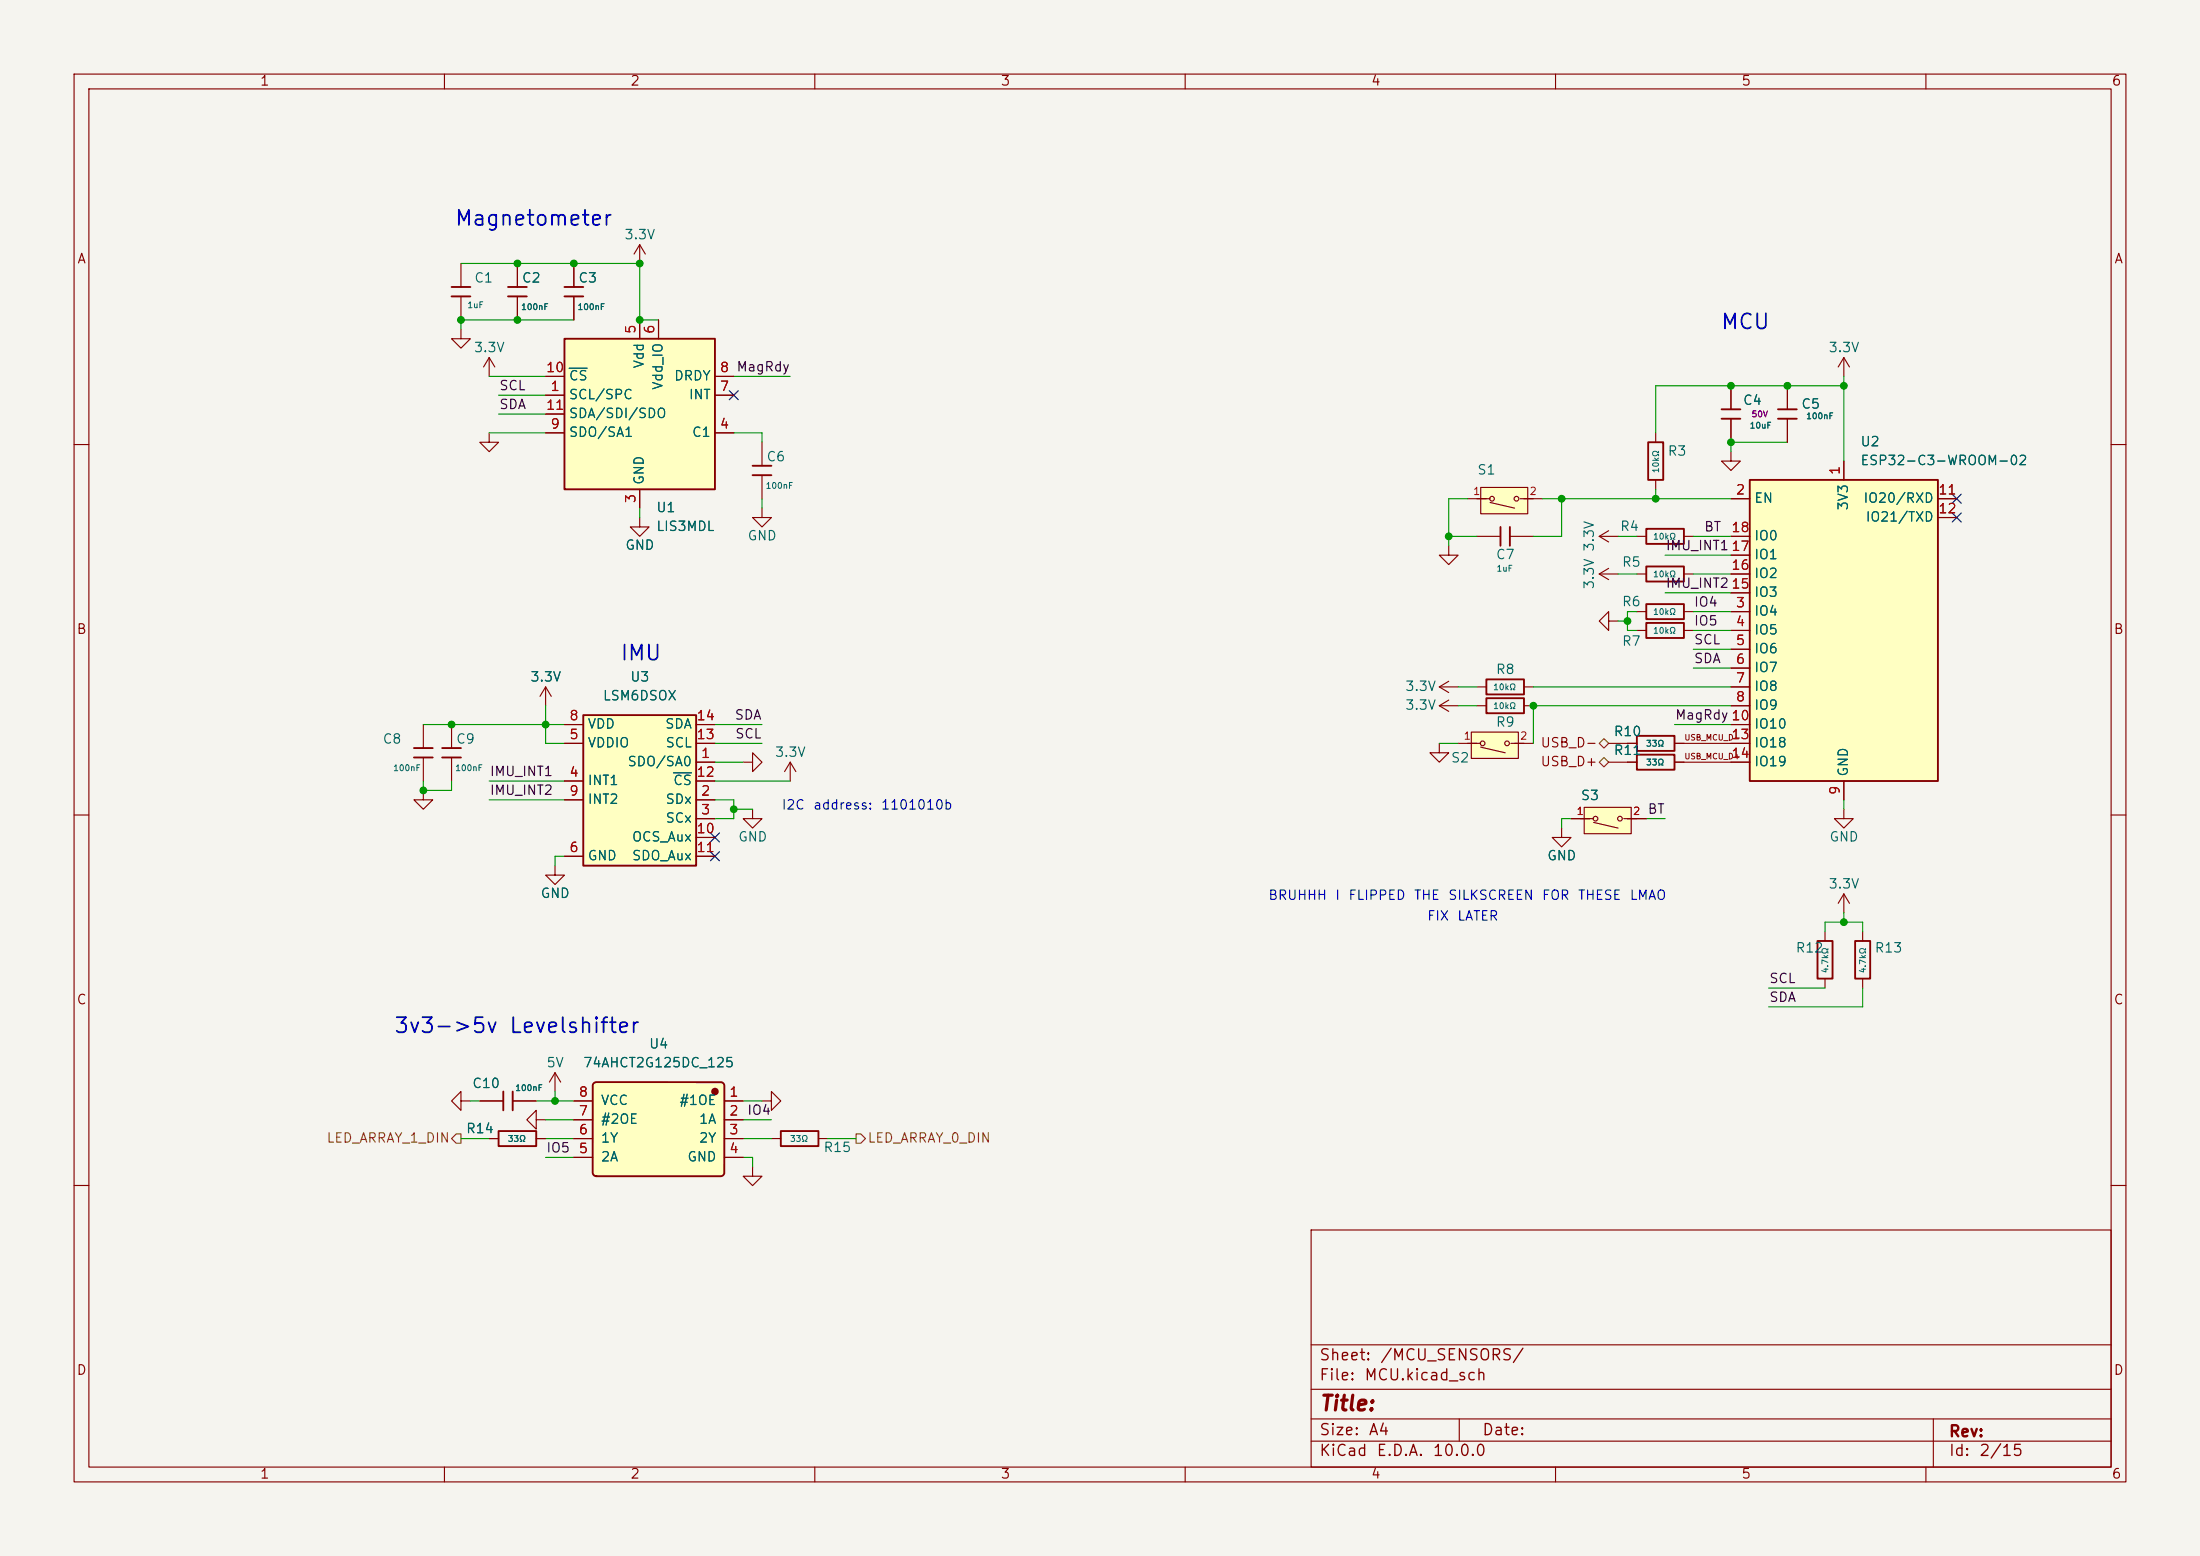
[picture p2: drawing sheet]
<svg xmlns="http://www.w3.org/2000/svg" width="297mm" height="210mm" viewBox="0 0 297 210" stroke-linecap="round" stroke-linejoin="round" font-family="sans-serif">
<path d="M0 0h297v210h-297z" fill="#f5f4ef" stroke="#f5f4ef" stroke-width=".14"/>
<g fill="none" stroke="#840000" stroke-width=".15">
<path d="M10 10h277v190h-277zM12 12h273v186h-273zM60 10v2M110 10v2M160 10v2M210 10v2M260 10v2M62.2 44.5v1.2h1.3l-1.3 1.3-1.2-1.3h1.2M248.9 48.3l-.7 1.2M248.9 48.3l.8 1.2M248.9 48.3v2.5M10 60h2"/>
<path d="M195.6 73.7v1.2h1.2l-1.2 1.3-1.3-1.3h1.3M285 60h2M10 110h2M285 110h2M64.8 148.6h3.1M66 153.7h1.3M69.2 148.6h3.2M72.4 151.1v-1.2l-1.3 1.2 1.3 1.3v-1.3h1.3M72.4 153.7h1.3M74.9 144.8l-.7 1.3M74.9 144.8l.8 1.3M74.9 144.8v2.5"/>
<path d="M10 160h2M177 166h108v32h-108zM285 160h2M60 198v2M110 198v2M160 198v2M177 194.5h108M177 191.5h108M177 187.5h108M177 181.5h108M197 191.5v3M210 198v2"/>
<path d="M260 198v2M261 191.5v6.5"/>
</g>
<path d="M67.3 152.7h5.1v2h-5.1zM67.9 147.3v2.6M69.2 147.3v2.6" fill="none" stroke="#840000" stroke-width=".25"/>
<path d="M80.2 146.2l.3-.1h16.9l.3 .2 .1 .3v11.7l-.2 .4-.3 .1h-16.8a.51 .51 0 0 1-.5-.6v-11.7z" fill="#ffffc2"/>
<circle cx="96.5" cy="147.3" r=".38" fill="#840000" stroke="#840000" stroke-width=".25"/>
<path d="M80.2 146.2l.3-.1h16.9l.3 .2 .1 .3v11.7l-.2 .4-.3 .1h-16.8a.51 .51 0 0 1-.5-.6v-11.7z" fill="none" stroke="#840000" stroke-width=".25"/>
<path d="M77.5 148.6h2.5M77.5 151.1h2.5M77.5 153.7h2.5M77.5 156.2h2.5M97.8 148.6h2.5M97.8 151.1h2.5M97.8 153.7h2.5M97.8 156.2h2.5" fill="none" stroke="#840000" stroke-width=".15"/>
<path d="M78.7 96.5h15.3v20.3h-15.3z" fill="#ffffc2"/>
<path d="M232.4 55.2h2.5M232.4 56.5h2.5M78.7 96.5h15.3v20.3h-15.3zM55.9 101h2.5M55.9 102.2h2.5M59.7 101h2.5M59.7 102.2h2.5" fill="none" stroke="#840000" stroke-width=".25"/>
<g fill="none" stroke="#840000" stroke-width=".15">
<path d="M86.4 33l-.8 1.3M86.4 33l.7 1.3M86.4 33v2.6M233.7 52.1v3.1M233.7 56.5v3.2M57.1 97.8v3.2M61 97.8v3.2M76.2 97.8h2.5M94 97.8h2.5M217.2 83.8v-1.2l-1.3 1.2 1.3 1.3v-1.3h1.2M57.1 102.2v3.2M61 102.2v3.2"/>
<path d="M76.2 115.6h2.5M76.2 105.4h2.5M76.2 100.3h2.5M76.2 108h2.5M94 113h2.5M94 115.6h2.5M94 105.4h2.5M94 100.3h2.5M94 102.9h2.5M94 108h2.5M94 110.5h2.5M101.6 109.2v1.3h1.3l-1.3 1.3-1.3-1.3h1.3"/>
<path d="M102.9 148.6h1.2v-1.3l1.3 1.3-1.3 1.3v-1.3"/>
</g>
<path d="M90.9 104.3h2.4" fill="none" stroke="#006464" stroke-width=".15"/>
<g fill="#ffffc2" stroke="#ffffc2" stroke-width=".14">
<circle cx="201.4" cy="67.3" r=".32"/>
<circle cx="204.7" cy="67.3" r=".32"/>
</g>
<path d="M199.9 65.8h6.3v3.5h-6.3z" fill="#ffffc2"/>
<g fill="none" stroke="#840000" stroke-width=".15">
<path d="M198.1 67.3h3.1M199.4 72.4h3.2M199.9 65.8h6.3v3.5h-6.3zM201.2 67.8l3.3 .8M203.8 72.4h3.2M205.2 67.3h3.1M215.9 72.4h2.5M215.9 77.5l1.3 .7M215.9 77.5h2.5M215.9 72.4l1.3 .8M217.2 76.7l-1.3 .8M217.2 71.6l-1.3 .8"/>
<path d="M106.7 102.9l-.8 1.2M106.7 102.9l.7 1.2M106.7 102.9v2.5M210.8 111.8v1.2h1.3l-1.3 1.3-1.3-1.3h1.3M219.7 102.9h1.3M219.7 100.3h1.3M226.1 102.9h1.2M226.1 100.3h1.2M248.9 109.2v1.3h1.3l-1.3 1.3-1.3-1.3h1.3M246.4 125.7v1.3M246.4 132.1v1.3M248.9 120.7l-.7 1.2"/>
<path d="M248.9 120.7l.8 1.2M248.9 120.7v2.5M251.5 125.7v1.3M251.5 132.1v1.3M104.1 153.7h1.3M110.5 153.7h1.3"/>
<circle cx="201.4" cy="67.3" r=".32"/>
<circle cx="204.7" cy="67.3" r=".32"/>
</g>
<path d="M202.6 71.1v2.6M203.8 71.1v2.6M221 99.3h5.1v2h-5.1zM221 101.9h5.1v2h-5.1zM245.4 127h2v5.1h-2zM250.4 127h2.1v5.1h-2.1zM105.4 152.7h5.1v2h-5.1z" fill="none" stroke="#840000" stroke-width=".25"/>
<g fill="#ffffc2" stroke="#ffffc2" stroke-width=".14">
<circle cx="215.4" cy="110.5" r=".32"/>
<circle cx="218.7" cy="110.5" r=".32"/>
</g>
<path d="M213.9 109h6.3v3.5h-6.3z" fill="#ffffc2"/>
<g fill="none" stroke="#840000" stroke-width=".15">
<path d="M241.3 52.1v3.1M241.3 56.5v3.2M194.3 92.7h2.5M194.3 92.7l1.3 .8M195.6 91.9l-1.3 .8M199.4 95.3h1.3M199.4 92.7h1.3M205.7 95.3h1.3M205.7 92.7h1.3M100.3 102.9h1.3v-1.3l1.3 1.3-1.3 1.2v-1.2M194.3 100.3v1.3h1.3l-1.3 1.3-1.3-1.3h1.3M212.1 110.5h3"/>
<path d="M213.9 109h6.3v3.5h-6.3zM215.1 111l3.3 .8M219.2 110.5h3M101.6 157.5v1.3h1.3l-1.3 1.2-1.3-1.2h1.3"/>
<circle cx="215.4" cy="110.5" r=".32"/>
<circle cx="218.7" cy="110.5" r=".32"/>
</g>
<path d="M240 55.2h2.6M240 56.5h2.6M200.7 94.2h5v2.1h-5zM200.7 91.7h5v2h-5z" fill="none" stroke="#840000" stroke-width=".25"/>
<g fill="#ffffc2" stroke="#ffffc2" stroke-width=".14">
<circle cx="200.2" cy="100.3" r=".32"/>
<circle cx="203.5" cy="100.3" r=".32"/>
</g>
<path d="M198.6 98.8h6.4v3.6h-6.4z" fill="#ffffc2"/>
<g fill="none" stroke="#840000" stroke-width=".15">
<path d="M62.2 35.6v3.1M69.8 35.6v3.1M77.5 35.6v3.1M62.2 40v3.2M66 58.4v1.3h1.3l-1.3 1.3-1.2-1.3h1.2M66 48.3l-.7 1.2M66 48.3l.8 1.2M66 48.3v2.5M69.8 40v3.2M77.5 40v3.2M102.9 59.7v3.2M102.9 64.1v3.2"/>
<path d="M194.3 95.3l1.3 .7M194.3 95.3h2.5M195.6 94.5l-1.3 .8M198.6 98.8h6.4v3.6h-6.4zM221 85.1h1.2M227.3 85.1h1.3M57.1 106.7v1.3h1.3l-1.3 1.2-1.2-1.2h1.2M196.8 100.3h3.1M199.9 100.8l3.3 .8M204 100.3h3M62.2 148.6v-1.3l-1.2 1.3 1.2 1.3v-1.3h1.3"/>
<circle cx="200.2" cy="100.3" r=".32"/>
<circle cx="203.5" cy="100.3" r=".32"/>
</g>
<path d="M61 38.7h2.5M68.6 38.7h2.5M76.2 38.7h2.5M61 40h2.5M68.6 40h2.5M76.2 40h2.5M101.6 62.9h2.5M101.6 64.1h2.5M222.2 84.1h5.1v2h-5.1z" fill="none" stroke="#840000" stroke-width=".25"/>
<path d="M76.2 45.7h20.3v20.3h-20.3z" fill="#ffffc2"/>
<path d="M76.2 45.7h20.3v20.3h-20.3zM222.5 59.7h2v5.1h-2zM222.2 71.4h5.1v2h-5.1zM222.2 76.5h5.1v2h-5.1zM222.2 81.5h5.1v2.1h-5.1z" fill="none" stroke="#840000" stroke-width=".25"/>
<g fill="none" stroke="#840000" stroke-width=".15">
<path d="M73.7 53.3h2.5M73.7 58.4h2.5M73.7 50.8h2.5M73.7 55.9h2.5M86.4 43.2v2.5M88.9 43.2v2.5M96.5 53.3h2.6M96.5 58.4h2.6M96.5 50.8h2.6M223.5 58.4v1.3M86.4 69.9v1.2h1.2l-1.2 1.3-1.3-1.3h1.3M86.4 66v2.6"/>
<path d="M102.9 68.6v1.3h1.2l-1.2 1.2-1.3-1.2h1.3M221 72.4h1.2M221 77.5h1.2M223.5 64.8v1.2M227.3 72.4h1.3M227.3 77.5h1.3M233.7 61v1.2h1.2l-1.2 1.3-1.3-1.3h1.3M73.7 92.7l-.8 1.3M73.7 92.7l.7 1.3M73.7 92.7v2.6M221 82.6h1.2M227.3 82.6h1.3"/>
<path d="M74.9 116.8v1.3h1.3l-1.3 1.3-1.2-1.3h1.2"/>
</g>
<path d="M76.8 49.7h2.5" fill="none" stroke="#006464" stroke-width=".15"/>
<path d="M236.2 64.8h25.4v40.6h-25.4z" fill="#ffffc2"/>
<path d="M236.2 64.8h25.4v40.6h-25.4z" fill="none" stroke="#840000" stroke-width=".25"/>
<g fill="none" stroke="#840000" stroke-width=".15">
<path d="M69.8 35.6v3.1M77.5 35.6v3.1M69.8 40v3.2M73.7 53.3h2.5M73.7 58.4h2.5M73.7 50.8h2.5M73.7 55.9h2.5M77.5 40v3.2M86.4 43.2v2.5M88.9 43.2v2.5M96.5 53.3h2.6M96.5 58.4h2.6"/>
<path d="M96.5 50.8h2.6M233.7 52.1v3.1M233.7 56.5v3.2M241.3 52.1v3.1M241.3 56.5v3.2M86.4 66v2.6M233.7 67.3h2.5M233.7 77.5h2.5M233.7 74.9h2.5M233.7 72.4h2.5M248.9 62.2v2.6M261.6 67.3h2.6"/>
<path d="M261.6 69.9h2.6M76.2 97.8h2.5M94 97.8h2.5M233.7 82.6h2.5M233.7 85.1h2.5M233.7 87.6h2.5M233.7 90.2h2.5M233.7 92.7h2.5M233.7 95.3h2.5M233.7 97.8h2.5M233.7 80h2.5M76.2 100.3h2.5"/>
<path d="M76.2 115.6h2.5M76.2 105.4h2.5M76.2 108h2.5M94 100.3h2.5M94 102.9h2.5M94 110.5h2.5M94 113h2.5M94 115.6h2.5M94 105.4h2.5M94 108h2.5M212.1 110.5h2.5M217.2 100.3h3.8"/>
<path d="M217.2 102.9h3.8M219.7 110.5h2.5M226.1 100.3h10.1M226.1 102.9h10.1M248.9 105.4v2.6M64.8 148.6h3.1M66 153.7h1.3M69.2 148.6h3.2M72.4 153.7h1.3M77.5 148.6h2.5M77.5 151.1h2.5M77.5 153.7h2.5"/>
<path d="M77.5 156.2h2.5M97.8 148.6h2.5M97.8 151.1h2.5M97.8 153.7h2.5M97.8 156.2h2.5"/>
</g>
<path d="M215.9 102.9l.6-.7 .7 .7-.7 .6zM215.9 100.3l.6-.6 .7 .6-.7 .7zM61.6 153h.6v1.3h-.6l-.6-.6zM115.6 153h.6l.6 .7-.6 .6h-.6z" fill="none" stroke="#725600" stroke-width=".15"/>
<g fill="none" stroke="#009600" stroke-width=".15">
<path d="M62.2 35.6h24.2v7.6h2.5M66 58.4h7.7M66 50.8h7.7M67.3 53.3h6.4M67.3 55.9h6.4M77.5 43.2h-15.3v1.3M99.1 58.4h3.8v1.3M99.1 50.8h7.6M241.3 59.7h-7.6v1.3M248.9 52.1h-25.4v6.3M248.9 50.8v11.4M86.4 68.6v1.3"/>
<path d="M102.9 67.3v1.3M195.6 72.4h3.8M198.1 67.3h-2.5v6.4M208.3 67.3h25.4M210.8 67.3v5.1h-3.8M218.4 77.5h2.6M218.4 72.4h2.6M223.5 66v1.3M224.8 74.9h8.9M228.6 77.5h5.1M228.6 72.4h5.1M57.1 97.8h19.1"/>
<path d="M73.7 95.3v5h2.5M96.5 97.8h6.4M196.8 95.3h2.6M196.8 92.7h2.6M207 92.7h26.7M218.4 83.8h1.3M221 82.6h-1.3v2.5h1.3M224.8 80h8.9M226.1 97.8h7.6M228.6 82.6h5.1M228.6 85.1h5.1M228.6 90.2h5.1"/>
<path d="M228.6 87.6h5.1M233.7 95.3h-26.7v5M57.1 105.4v1.3h3.9v-1.3M66 105.4h10.2M66 108h10.2M76.2 115.6h-1.3v1.2M96.5 100.3h6.4M96.5 105.4h10.2M96.5 108h2.6v2.5h-2.6M96.5 102.9h3.8M99.1 109.2h2.5M194.3 100.3h2.5"/>
<path d="M212.1 110.5h-1.3v1.3M222.2 110.5h2.6M248.9 108v1.2M238.8 133.4h7.6M246.4 125.7v-1.2h5.1v1.2M248.9 123.2v1.3M251.5 133.4v2.5h-12.7M62.2 153.7h3.8M63.5 148.6h1.3M72.4 148.6h5.1M73.7 153.7h3.8M73.7 156.2h3.8"/>
<path d="M73.7 151.1h3.8M74.9 147.3v1.3M100.3 153.7h3.8M100.3 156.2h1.3v1.3M100.3 148.6h2.6M100.3 151.1h3.8M111.8 153.7h3.8"/>
</g>
<path d="M98.5 52.7l1.2 1.2M99.7 52.7l-1.2 1.2M263.6 69.2l1.2 1.3M263.6 66.7l1.2 1.2M264.8 69.2l-1.2 1.3M264.8 66.7l-1.2 1.2M95.9 115l1.2 1.2M95.9 112.4l1.2 1.2M97.1 115l-1.2 1.2M97.1 112.4l-1.2 1.2" fill="none" stroke="#000084" stroke-width=".15"/>
<path d="M76.8 49.7h2.5M90.9 104.3h2.4" fill="none" stroke="#006464" stroke-width=".15"/>
<g fill="#009600" stroke="#009600" stroke-width=".14">
<circle cx="195.6" cy="72.4" r=".46"/>
<circle cx="219.7" cy="83.8" r=".46"/>
<circle cx="210.8" cy="67.3" r=".46"/>
<circle cx="223.5" cy="67.3" r=".46"/>
<circle cx="207" cy="95.3" r=".46"/>
<circle cx="69.8" cy="35.6" r=".46"/>
<circle cx="86.4" cy="43.2" r=".46"/>
<circle cx="86.4" cy="35.6" r=".46"/>
<circle cx="62.2" cy="43.2" r=".46"/>
<circle cx="69.8" cy="43.2" r=".46"/>
<circle cx="77.5" cy="35.6" r=".46"/>
<circle cx="57.1" cy="106.7" r=".46"/>
<circle cx="73.7" cy="97.8" r=".46"/>
<circle cx="99.1" cy="109.2" r=".46"/>
<circle cx="61" cy="97.8" r=".46"/>
<circle cx="233.7" cy="52.1" r=".46"/>
<circle cx="241.3" cy="52.1" r=".46"/>
<circle cx="248.9" cy="52.1" r=".46"/>
<circle cx="233.7" cy="59.7" r=".46"/>
<circle cx="248.9" cy="124.5" r=".46"/>
<circle cx="74.9" cy="148.6" r=".46"/>
</g>
<g font-size="2" fill="#0000c2">
<text x="61.3" y="31">Magnetometer</text>
<text x="232.2" y="44.9">MCU</text>
<text x="83.6" y="89.6">IMU</text>
<text x="53.1" y="139.9">3v3-&gt;5v</text>
<text x="68.6" y="139.9">Levelshifter</text>
</g>
<text font-size="2" fill="#840000" x="178" y="190.9">Title:</text>
<g font-size="1.5" fill="#840000">
<text x="178" y="184">Sheet:</text>
<text x="186.2" y="184">/MCU_SENSORS/</text>
<text x="178" y="186.7">File:</text>
<text x="184.1" y="186.7">MCU.kicad_sch</text>
<text x="178" y="196.9">KiCad</text>
<text x="178" y="194.1">Size:</text>
<text x="184.7" y="194.1">A4</text>
<text x="185.7" y="196.9">E.D.A.</text>
<text x="193.3" y="196.9">10.0.0</text>
<text x="200" y="194.1">Date:</text>
<text x="263" y="194.3">Rev:</text>
<text x="263" y="196.9">Id:</text>
<text x="267.1" y="196.9">2/15</text>
</g>
<g font-size="1.3" fill="#840000">
<text x="35" y="11.9">1</text>
<text x="85" y="11.9">2</text>
<text x="135" y="11.9">3</text>
<text x="185" y="11.9">4</text>
<text x="235" y="11.9">5</text>
<text x="285" y="11.9">6</text>
<text x="10.3" y="35.9">A</text>
<text x="285.3" y="35.9">A</text>
<text x="10.3" y="85.9">B</text>
<text x="285.3" y="85.9">B</text>
<text x="207.9" y="101.2">USB_D-</text>
<text x="207.9" y="103.7">USB_D+</text>
<text x="10.3" y="135.9">C</text>
<text x="285.3" y="135.9">C</text>
<text x="10.3" y="185.9">D</text>
<text x="285.3" y="185.9">D</text>
<text x="35" y="199.9">1</text>
<text x="85" y="199.9">2</text>
<text x="135" y="199.9">3</text>
<text x="185" y="199.9">4</text>
<text x="235" y="199.9">5</text>
<text x="285" y="199.9">6</text>
</g>
<g font-size="1.3" fill="#006464">
<text x="84.2" y="32.6">3.3V</text>
<text x="63.9" y="38.5">C1</text>
<text x="70.4" y="38.5">C2</text>
<text x="78" y="38.5">C3</text>
<text x="63.9" y="47.9">3.3V</text>
<text x="246.8" y="47.9">3.3V</text>
<text x="76.7" y="51.7">CS</text>
<text x="87.2" y="49.8" transform="rotate(-90 87.2 49.8)">Vdd</text>
<text x="89.8" y="52.7" transform="rotate(-90 89.8 52.7)">Vdd_IO</text>
<text x="90.9" y="51.7">DRDY</text>
<text x="76.7" y="54.2">SCL/SPC</text>
<text x="76.7" y="59.3">SDO/SA1</text>
<text x="76.7" y="56.7">SDA/SDI/SDO</text>
<text x="92.9" y="54.2">INT</text>
<text x="93.3" y="59.3">C1</text>
<text x="235.2" y="55">C4</text>
<text x="243.1" y="55.5">C5</text>
<text x="87.2" y="65.5" transform="rotate(-90 87.2 65.5)">GND</text>
<text x="103.4" y="62.6">C6</text>
<text x="199.3" y="64.4">S1</text>
<text x="225.1" y="61.8">R3</text>
<text x="251.1" y="60.6">U2</text>
<text x="251.1" y="63.1">ESP32-C3-WROOM-02</text>
<text x="88.5" y="69.4">U1</text>
<text x="88.5" y="72">LIS3MDL</text>
<text x="218.6" y="72">R4</text>
<text x="236.7" y="68.2">EN</text>
<text x="249.8" y="69" transform="rotate(-90 249.8 69)">3V3</text>
<text x="251.5" y="68.2">IO20/RXD</text>
<text x="251.8" y="70.7">IO21/TXD</text>
<text x="84.3" y="74.5">GND</text>
<text x="100.8" y="73.3">GND</text>
<text x="201.9" y="75.8">C7</text>
<text x="215.5" y="74.5" transform="rotate(-90 215.5 74.5)">3.3V</text>
<text x="218.9" y="76.8">R5</text>
<text x="236.7" y="75.8">IO1</text>
<text x="236.7" y="73.3">IO0</text>
<text x="215.5" y="79.6" transform="rotate(-90 215.5 79.6)">3.3V</text>
<text x="218.9" y="82.1">R6</text>
<text x="236.7" y="83.4">IO4</text>
<text x="236.7" y="80.9">IO3</text>
<text x="236.7" y="78.3">IO2</text>
<text x="218.9" y="87.5">R7</text>
<text x="236.7" y="86">IO5</text>
<text x="236.7" y="88.5">IO6</text>
<text x="71.5" y="92.3">3.3V</text>
<text x="81.3" y="94.8">LSM6DSOX</text>
<text x="85" y="92.3">U3</text>
<text x="189.6" y="93.6">3.3V</text>
<text x="201.9" y="91.3">R8</text>
<text x="236.7" y="91">IO7</text>
<text x="236.7" y="93.6">IO8</text>
<text x="51.6" y="100.7">C8</text>
<text x="61.5" y="100.7">C9</text>
<text x="79.2" y="101.2">VDDIO</text>
<text x="79.2" y="98.7">VDD</text>
<text x="89.7" y="98.7">SDA</text>
<text x="89.8" y="101.2">SCL</text>
<text x="189.6" y="96.1">3.3V</text>
<text x="201.9" y="98.4">R9</text>
<text x="217.8" y="99.7">R10</text>
<text x="236.7" y="96.1">IO9</text>
<text x="236.7" y="98.7">IO10</text>
<text x="236.7" y="101.2">IO18</text>
<text x="79.2" y="106.3">INT1</text>
<text x="84.6" y="103.7">SDO/SA0</text>
<text x="90.8" y="106.3">CS</text>
<text x="104.5" y="102.5">3.3V</text>
<text x="195.8" y="103.2">S2</text>
<text x="217.8" y="102.2">R11</text>
<text x="236.7" y="103.7">IO19</text>
<text x="249.8" y="104.9" transform="rotate(-90 249.8 104.9)">GND</text>
<text x="79.2" y="108.8">INT2</text>
<text x="85.2" y="113.9">OCS_Aux</text>
<text x="89.8" y="108.8">SDx</text>
<text x="89.8" y="111.4">SCx</text>
<text x="99.6" y="113.9">GND</text>
<text x="213.3" y="108.3">S3</text>
<text x="246.9" y="113.9">GND</text>
<text x="79.2" y="116.4">GND</text>
<text x="85.2" y="116.4">SDO_Aux</text>
<text x="208.8" y="116.4">GND</text>
<text x="72.9" y="121.5">GND</text>
<text x="246.8" y="120.2">3.3V</text>
<text x="242.3" y="128.9">R12</text>
<text x="253" y="128.9">R13</text>
<text x="87.5" y="141.8">U4</text>
<text x="63.7" y="147.2">C10</text>
<text x="73.7" y="144.4">5V</text>
<text x="78.6" y="144.4">74AHCT2G125DC_125</text>
<text x="81" y="149.5">VCC</text>
<text x="91.6" y="149.5">#1OE</text>
<text x="62.8" y="153.3">R14</text>
<text x="81" y="154.5">1Y</text>
<text x="81" y="152">#2OE</text>
<text x="94.3" y="152">1A</text>
<text x="94.3" y="154.5">2Y</text>
<text x="111.1" y="155.8">R15</text>
<text x="81" y="157.1">2A</text>
<text x="92.7" y="157.1">GND</text>
</g>
<g font-size="1.3" fill="#a90000">
<text x="86.1" y="45.2" transform="rotate(-90 86.1 45.2)">5</text>
<text x="88.6" y="45.2" transform="rotate(-90 88.6 45.2)">6</text>
<text x="73.6" y="50.5">10</text>
<text x="74.2" y="53.1">1</text>
<text x="97.1" y="53.1">7</text>
<text x="97.1" y="50.5">8</text>
<text x="73.6" y="55.6">11</text>
<text x="74.2" y="58.2">9</text>
<text x="97.1" y="58.2">4</text>
<text x="248.7" y="64.2" transform="rotate(-90 248.7 64.2)">1</text>
<text x="86.1" y="68" transform="rotate(-90 86.1 68)">3</text>
<text x="234.2" y="67.1">2</text>
<text x="261.6" y="67.1">11</text>
<text x="261.6" y="69.6">12</text>
<text x="233.6" y="77.2">16</text>
<text x="233.6" y="74.7">17</text>
<text x="233.6" y="72.1">18</text>
<text x="233.6" y="79.8">15</text>
<text x="234.2" y="82.3">3</text>
<text x="234.2" y="84.8">4</text>
<text x="234.2" y="87.4">5</text>
<text x="234.2" y="89.9">6</text>
<text x="234.2" y="92.5">7</text>
<text x="234.2" y="95">8</text>
<text x="76.8" y="100.1">5</text>
<text x="76.8" y="97.5">8</text>
<text x="93.9" y="100.1">13</text>
<text x="93.9" y="97.5">14</text>
<text x="233.6" y="100.1">13</text>
<text x="233.6" y="97.5">10</text>
<text x="76.8" y="105.2">4</text>
<text x="76.8" y="107.7">9</text>
<text x="93.9" y="105.2">12</text>
<text x="94.5" y="102.6">1</text>
<text x="94.5" y="107.7">2</text>
<text x="233.6" y="102.6">14</text>
<text x="248.7" y="107.4" transform="rotate(-90 248.7 107.4)">9</text>
<text x="93.9" y="112.8">10</text>
<text x="94.5" y="110.2">3</text>
<text x="76.8" y="115.3">6</text>
<text x="93.9" y="115.3">11</text>
<text x="78" y="148.3">8</text>
<text x="98.4" y="148.3">1</text>
<text x="78" y="156">5</text>
<text x="78" y="153.4">6</text>
<text x="78" y="150.9">7</text>
<text x="98.4" y="150.9">2</text>
<text x="98.4" y="153.4">3</text>
<text x="98.4" y="156">4</text>
</g>
<g font-size="1.3" fill="#0f0f0f">
<text x="67.3" y="53">SCL</text>
<text x="99.3" y="50.5">MagRdy</text>
<text x="67.3" y="55.5">SDA</text>
<text x="224.8" y="74.6">IMU_INT1</text>
<text x="230" y="72">BT</text>
<text x="224.8" y="79.7">IMU_INT2</text>
<text x="228.6" y="82.2">IO4</text>
<text x="228.6" y="84.7">IO5</text>
<text x="228.6" y="89.8">SDA</text>
<text x="228.6" y="87.3">SCL</text>
<text x="99.1" y="97.4">SDA</text>
<text x="99.2" y="100">SCL</text>
<text x="226.1" y="97.4">MagRdy 10</text>
<text x="66" y="107.6">IMU_INT2</text>
<text x="66" y="105.1">IMU_INT1</text>
<text x="222.3" y="110.1">BT</text>
<text x="238.8" y="133">SCL</text>
<text x="238.8" y="135.5">SDA</text>
<text x="73.7" y="155.9">IO5</text>
<text x="100.8" y="150.8">IO4</text>
</g>
<g font-size="1.3" fill="#0000c2">
<text x="105.4" y="109.6">I2C</text>
<text x="109.7" y="109.6">address:</text>
<text x="118.8" y="109.6">1101010b</text>
<text x="171.1" y="121.8">BRUHHH</text>
<text x="180.2" y="121.8">I</text>
<text x="181.9" y="121.8">FLIPPED</text>
<text x="190.8" y="121.8">THE</text>
<text x="192.6" y="124.6">FIX</text>
<text x="195.4" y="121.8">SILKSCREEN</text>
<text x="196.6" y="124.6">LATER</text>
<text x="208.1" y="121.8">FOR</text>
<text x="212.9" y="121.8">THESE</text>
<text x="219.9" y="121.8">LMAO</text>
</g>
<g font-size="1.3" fill="#725600">
<text x="44" y="154.5">LED_ARRAY_1_DIN</text>
<text x="117" y="154.5">LED_ARRAY_0_DIN</text>
</g>
<g font-size="1" fill="#a90000">
<text x="198.8" y="67.1">1</text>
<text x="206.4" y="67.1">2</text>
<text x="197.5" y="100.1">1</text>
<text x="205.1" y="100.1">2</text>
<text x="212.8" y="110.2">1</text>
<text x="220.4" y="110.2">2</text>
</g>
<g font-size=".8" fill="#006464">
<text x="63" y="41.8">1uF</text>
<text x="70.3" y="42">100nF</text>
<text x="77.9" y="42">100nF</text>
<text x="236.1" y="58">10uF</text>
<text x="243.8" y="56.8">100nF</text>
<text x="224.1" y="63.9" transform="rotate(-90 224.1 63.9)">10kΩ</text>
<text x="103.3" y="66.2">100nF</text>
<text x="202" y="77.3">1uF</text>
<text x="223.1" y="73">10kΩ</text>
<text x="223.1" y="83.2">10kΩ</text>
<text x="223.1" y="78.1">10kΩ</text>
<text x="223.1" y="85.7">10kΩ</text>
<text x="201.5" y="95.9">10kΩ</text>
<text x="201.5" y="93.3">10kΩ</text>
<text x="222.2" y="101">33Ω</text>
<text x="53" y="104.3">100nF</text>
<text x="61.4" y="104.3">100nF</text>
<text x="222.2" y="103.5">33Ω</text>
<text x="247" y="131.4" transform="rotate(-90 247 131.4)">4.7kΩ</text>
<text x="252.1" y="131.4" transform="rotate(-90 252.1 131.4)">4.7kΩ</text>
<text x="69.5" y="147.4">100nF</text>
<text x="68.5" y="154.3">33Ω</text>
<text x="106.6" y="154.3">33Ω</text>
</g>
<text font-size=".8" fill="#840084" x="236.4" y="56.5">50V</text>
<g font-size=".8" fill="#840000">
<text x="227.3" y="100.1">USB_MCU_D-</text>
<text x="227.3" y="102.7">USB_MCU_D+</text>
</g>
</svg>
